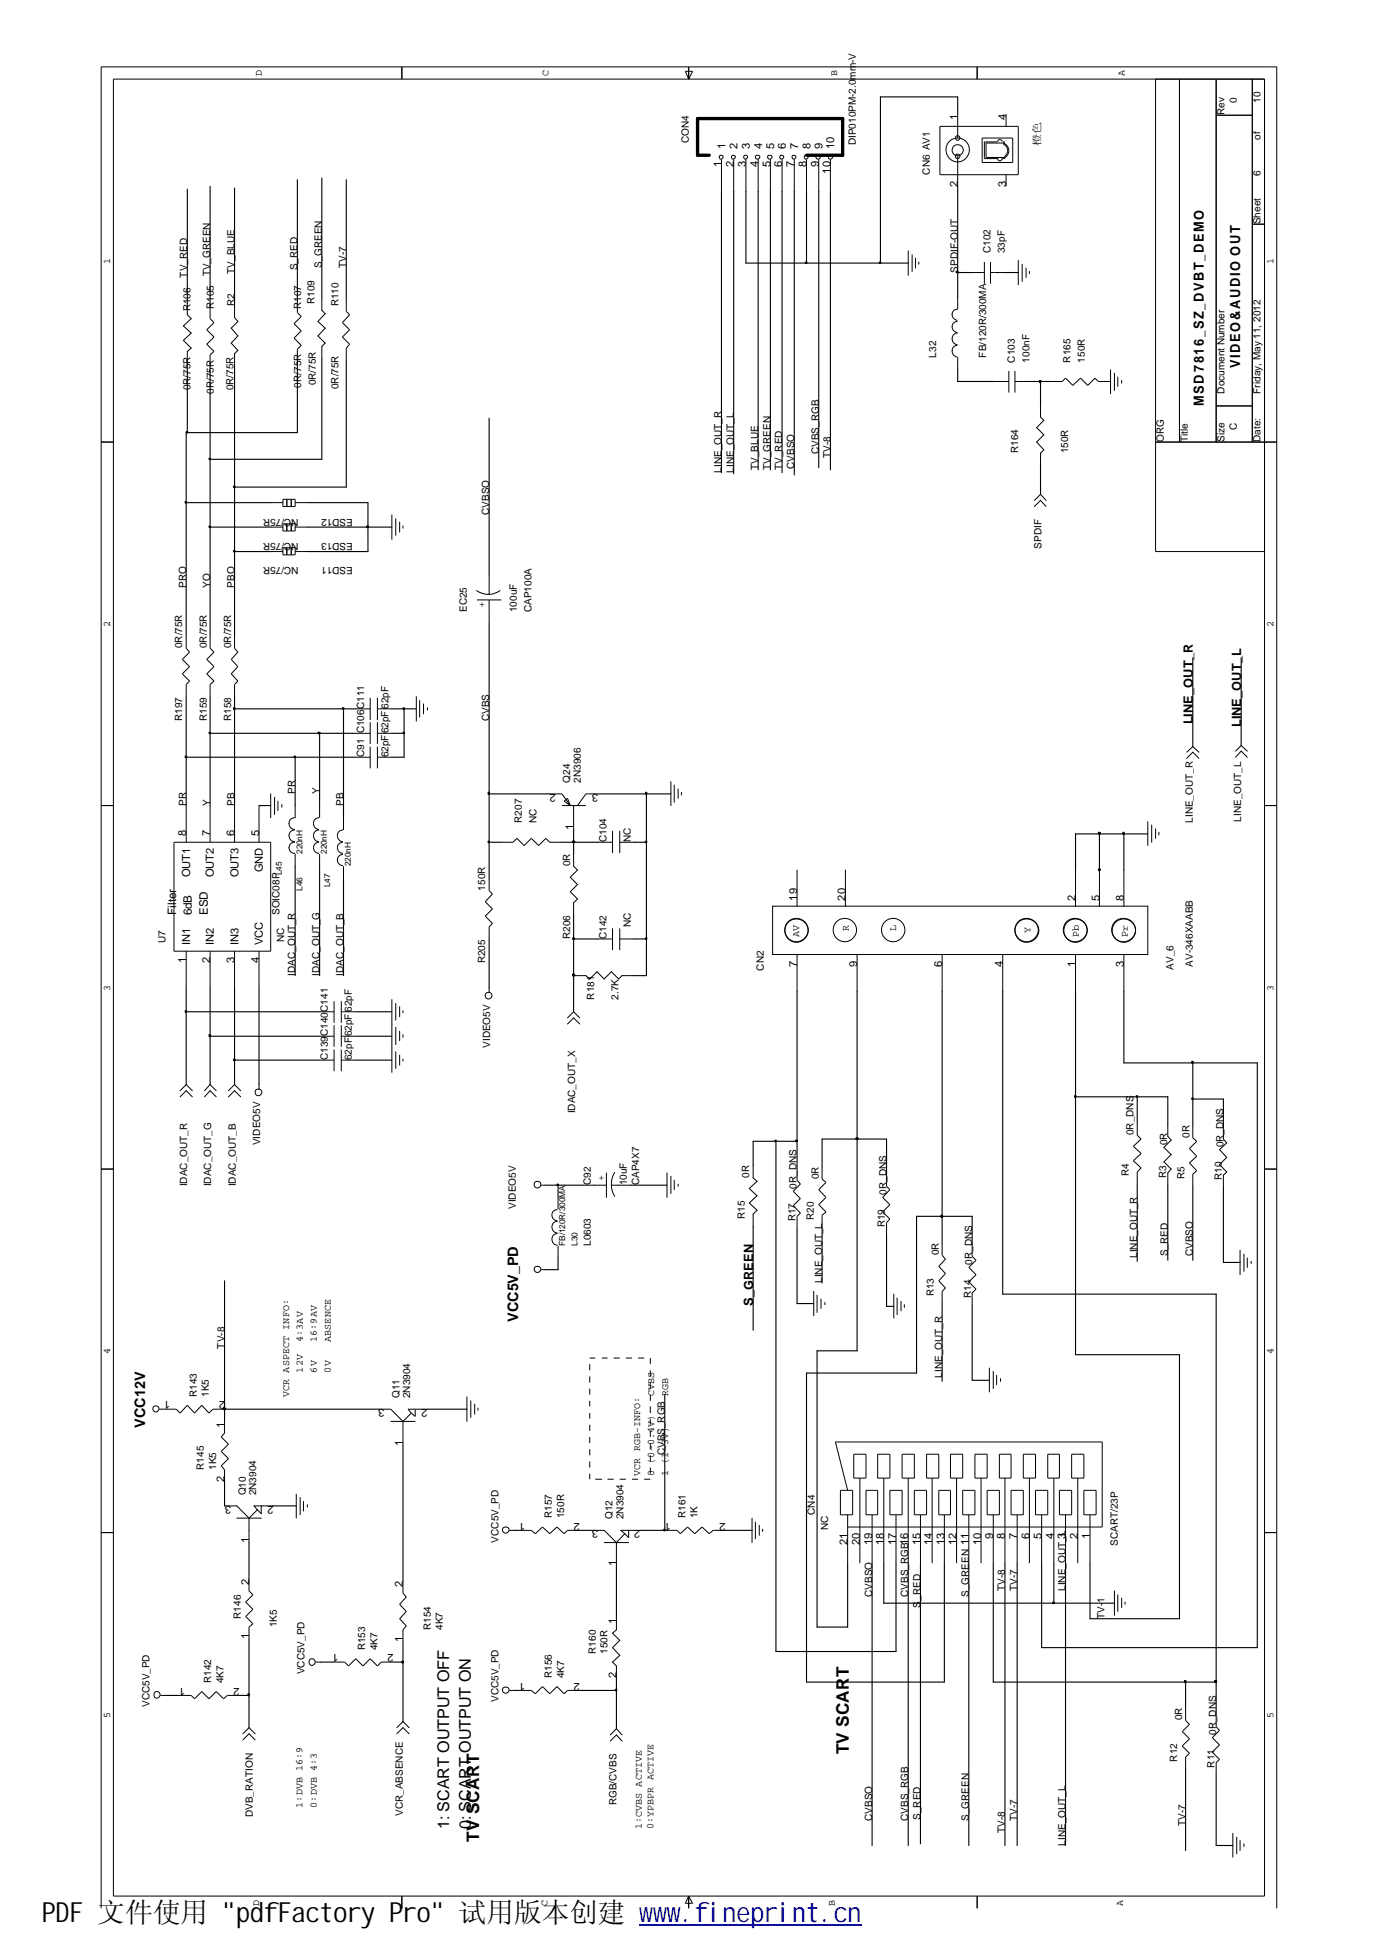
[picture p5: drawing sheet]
<svg xmlns="http://www.w3.org/2000/svg" width="210mm" height="297mm" viewBox="0 0 210 297" stroke-linecap="round" stroke-linejoin="round" font-family="sans-serif">
<g fill="none" stroke="#000" stroke-width=".15">
<path d="M17.3 12.1h175.3v276.7h-175.3zM61.2 10.2v1.9M104.4 10.9h1.1l-.6 1.2zM104.9 10.2v1.9M143.2 19.2h11.9v7.4h-11.9zM145.9 17.4v3.6M148.8 10.2v1.9M153.2 17.4v1.8M176 12.1v71.9h16.6M179.7 12.1v55.2M185.3 12.1v55.2M185.3 17.6h5.5"/>
<path d="M190.8 12.1v55.2M109.9 24.3v4.9M111.8 24.3v4.9M113.6 24.3v4.9M115.5 24.3v4.9M117.3 24.3v4.9M119.1 24.3v4.9M121 24.3v4.9M122.9 24.3v4.9M124.7 24.3v4.9M126.5 24.3v4.9M138.3 38.2v3.7"/>
<path d="M138.9 38.8v2.5M139.4 39.3v1.5M140 39.9v.3M145.9 23.8v4.6M149.6 21h4.7v3.8h-4.7zM149.9 39.9v3.3M150.9 39.9v3.3M152 24.1a.35 .35 0 0 0 .3 .4 .35 .35 0 0 0 .4-.4M152 21.5l.1-.2a.37 .37 0 0 1 .6 .2M152 21.6h-2.1v2.6h2.1M152.7 21.6h.4M152.7 24.2h.4"/>
<path d="M152.8 21.8a1.24 1.24 0 0 1 .9 1.1 1.24 1.24 0 0 1-.7 1.2M152.8 22a1.1 1.1 0 0 1 .2 1.9M153.1 21.8h-2.9v2.2h2.9M153.2 26.6v1.8M155.1 39.7v3.7M190.8 34.1h1.8M28.5 46.2v1.7l.6 .6-1.2 1.1 1.2 1.1-1.2 1.1 1.2 1.2-.6 .5v1.9M32 46.7v1.8l.6 .6-1.1 1.1 1.1 1.1-1.1 1.1 1.1 1.1-.6 .5v1.9M35.7 46.5v1.9l.5 .6-1 1 1 1.2-1 1.1 1 1.1-.5 .5v1.8M45.3 45.7v1.9l.6 .6-1.1 1.1 1.1 1.1-1.1 1.1 1.1 1.1-.6 .6v1.8M49 45.4v1.9l.5 .5-1.1 1.2 1.1 1-1.1 1.2 1.1 1.1-.5 .5v1.8M52.7 45.6v1.8l.6 .5-1.1 1.2 1.1 1.1-1.1 1.1 1.1 1.1-.6 .6v1.8"/>
<path d="M145.8 52.6a.9 .9 0 0 0-.8 .9 .9 .9 0 0 0 .8 .9M145.8 50.7a.9 .9 0 0 0-.8 .9 .9 .9 0 0 0 .8 .9M145.8 49a.85 .85 0 0 0-.8 .8 .85 .85 0 0 0 .8 .9M145.8 47.1a.85 .85 0 0 0-.8 .8 .85 .85 0 0 0 .8 .9M145.9 45.2v1.9M145.9 54.5v1.8M147.7 41.5h2.2M150.9 41.5h2.3M151.5 58.1h2.2M153.7 56.5v3.3M154.6 58.1h2.4M154.6 56.5v3.3"/>
<path d="M155.7 40.2v2.7M156.3 40.8v1.5M156.8 41.3v.4M159.9 58.1h1.9l.5-.5 1.1 1.1 1.2-1.1 1.1 1.1 1.1-1.1 .5 .5h1.9M169.2 56.3v3.7M169.8 56.8v2.7M170.3 57.4v1.5M170.9 57.9v.5M15.4 67.3h1.9M41.2 76.6h1.9M43.1 79.8h1.9v1.1h-1.9zM43.1 76.1h1.9v1.1h-1.9z"/>
<path d="M43.7 76.1v1.1M43.7 79.8v1.1M44.4 76.1v1.1M44.4 79.8v1.1M45 76.6h1.8M59.7 78.4v3.8M60.3 79v2.6M60.9 79.5v1.6M157.6 76.2l.9-.9 .8 .9M157.6 77.2l.9-1 .8 1M158.5 61.7v1.8l.5 .5-1.1 1.1 1.1 1.1-1.1 1.1 1.1 1.2-.5 .5v1.9M176 67.3h18.5"/>
<path d="M185.3 61.8h5.5M28.4 96.9v1.8l.5 .6-1.1 1.1 1.1 1.1-1.1 1.1 1.1 1.1-.5 .6v1.8M32 96.9v1.8l.6 .6-1.1 1.1 1.1 1.1-1.1 1.1 1.1 1.1-.6 .6v1.8M35.7 96.9v1.8l.5 .6-1 1.1 1 1.1-1 1.1 1 1.1-.5 .6v1.8M41.2 84h1.9M41.2 80.3h1.9M43.1 83.4h1.9v1.1h-1.9zM43.7 83.4v1.1M44.4 83.4v1.1M45 84h1.8M45 80.3h1.8M61.4 80.1v.4"/>
<path d="M72.6 89.9l1 .5 .7 .1h.1M72.6 91.4h3.8M74.5 87.7v2.9M74.5 91.4v3.6M76.2 89.9l-1 .5-.8 .1M54.2 111.7h2.2M54.2 115.3h2.2M54.2 108h2.2M56.4 106.3v3.4M56.4 110v3.3M56.4 113.7v3.3M57.5 111.7h2.2"/>
<path d="M57.5 106.3v3.4M57.5 110v3.3M57.5 113.7v3.3M57.5 115.3h2.2M57.5 108h2.2M63.4 106.1v3.7M63.9 106.7v2.5M64.5 107.2v1.5M65.1 107.8v.3M102.2 119.1v3.6M102.7 119.6v2.6M180.8 114.6l.9-.9 .9 .9"/>
<path d="M180.8 115.5l.9-.9 .9 .9M188.2 114.4l.9-.8 .9 .8M188.2 115.3l.9-.9 .9 .9M15.4 122.7h1.9M26.5 128.3h14.7v16.6h-14.7zM28.4 122.7v5.6M32 122.7v5.6M35.7 122.7v5.6M39.5 122.7v5.6M41.2 120.9v3.7M41.8 121.4v2.7M42.3 122v1.5"/>
<path d="M42.9 122.5v.5M44.9 128.3a.85 .85 0 0 0-.9 .8 .85 .85 0 0 0 .9 .9M44.9 126.4a.89 .89 0 0 0-.9 .9 .89 .89 0 0 0 .9 .9M44.9 124.6a.89 .89 0 0 0-.9 .9 .89 .89 0 0 0 .9 .9M45 122.7v1.9M45 130.1v1.8M48.6 128.3a.85 .85 0 0 0-.8 .8 .85 .85 0 0 0 .8 .9M48.6 126.4a.89 .89 0 0 0-.8 .9 .89 .89 0 0 0 .8 .9M48.6 124.6a.89 .89 0 0 0-.8 .9 .89 .89 0 0 0 .8 .9M48.7 122.7v1.9M48.7 130.1v1.8M52.2 130.2a.85 .85 0 0 0-.8 .8 .85 .85 0 0 0 .8 .9"/>
<path d="M52.2 128.3a.85 .85 0 0 0-.8 .8 .85 .85 0 0 0 .8 .9M52.2 126.4a.89 .89 0 0 0-.8 .9 .89 .89 0 0 0 .8 .9M52.3 124.6v1.8M52.3 131.9v1.9M74.5 133.8v1.9l.5 .5-1.1 1.2 1.1 1.1-1.1 1.1 1.1 1.1-.5 .5v1.8M76.4 128.3h1.7l.6-.6 1.1 1.1 1.1-1.1 1.1 1.1 1.1-1.1 .6 .6h1.9M83.7 120.9h1.9l1.3 1.8M85.6 122.7h3.6M85.9 122l.5-.4 .5 1.1zM87.4 130.1v1.8l.6 .6-1.1 1.1 1.1 1.1-1.1 1.1 1.1 1.1-.6 .6v1.9M87.4 122.7v3.7M91.1 128.3h2.2"/>
<path d="M91.1 120.9h-1.9l-1.2 1.8M93.3 126.6v3.3M94.4 126.6v3.3M94.4 128.3h2.2M103.3 120.2v1.4M103.8 120.7v.4M117.7 138h57.1v7.4h-57.1zM121.4 132.5v5.5M128.8 132.5v5.5M163.8 132.5v5.5M167.5 132.5v5.5M171.2 132.5v5.5"/>
<path d="M174.8 125.2v3.6M175.4 125.7v2.6M176 126.3v1.4M176.5 126.8v.4M192.6 122.7h1.9M28.4 144.9v5.6M32 144.9v5.6M35.7 144.9v5.6M39.5 144.9v5.6M48.7 154.1h2.2M48.7 157.8h2.2M50.9 152.5v3.3"/>
<path d="M50.9 156.2v3.3M50.9 159.9v3.3M52 154.1h2.2M52 152.5v3.3M52 156.2v3.3M52 159.9v3.3M52 157.8h2.2M59.7 152.3v11.1M60.3 152.9v2.5M60.3 156.5v2.6M60.9 153.4v1.5M60.9 157.1v1.4"/>
<path d="M61.4 154v.3M61.4 157.6v.4M74.5 150.5v.7M86.4 155.1l1-1 .9 1M86.4 156l1-.9 .9 .9M87.4 148.6h1.8l.6 .5 1.1-1.1 1.1 1.1 1.1-1.1 1.1 1.1 .5-.5h1.9M91.1 143h2.2M93.3 141.4v3.3M94.4 143h2.2M94.4 141.4v3.3M121.4 145.4v5.6M130.6 145.4v5.6"/>
<path d="M143.5 145.4v5.6M152.7 145.4v5.6M163.8 145.4v5.6M171.2 145.4v5.6M15.4 178.1h1.9M27.4 166.1l1-.9 .9 .9M27.4 167.1l1-1 .9 1M31.2 166.1l.8-.9 .9 .9M31.2 167.1l.8-1 .9 1M34.8 166.1l.9-.9 1 .9M34.8 167.1l.9-1 1 1M39.5 165.2v.8"/>
<path d="M48.7 161.5h2.2M52 161.5h2.2M60.3 160.2v2.6M60.9 160.7v1.5M61.4 161.3v.4M92.4 178.7v3.7M93.6 178.6a3.5 3.5 0 0 0 0 3.6M101.6 178.7v3.7M102.2 179.2v2.6M102.7 179.8v1.4M114.7 177.6v1.8l.6 .5-1.2 1.1 1.2 1.1-1.2 1.1 1.2 1.1-.6 .6v1.9M121.4 177.9v1.9l.5 .6-1.1 1.1 1.1 1.1-1.1 1.1 1.1 1.1-.5 .5v1.8"/>
<path d="M125.2 177.7v1.9l.6 .5-1.1 1.1 1.1 1.2-1.1 1.1 1.1 1.1-.6 .5v1.9M135 178.8v1.9l.6 .5-1.1 1.2 1.1 1.1-1.1 1.1 1.1 1.1-.6 .5v1.9M173.2 171.1v1.8l.6 .6-1.2 1.1 1.2 1.1-1.2 1.1 1.2 1.1-.6 .6v1.9M177.9 171.3v1.8l.5 .6-1.1 1.1 1.1 1.1-1.1 1.1 1.1 1.1-.5 .6v1.8M181.7 171.5v1.8l.6 .5-1.1 1.1 1.1 1.2-1.1 1.1 1.1 1.1-.6 .5v1.9M186.4 171.6v1.9l.5 .6-1.1 1 1.1 1.2-1.1 1.1 1.1 1.1-.5 .5v1.9M192.6 178.1h1.9M82.5 180.5h.6M82.5 193.4h.6M84.9 187.9a.89 .89 0 0 0-.8 .9 .89 .89 0 0 0 .8 .9M84.9 186a.89 .89 0 0 0-.8 .9 .89 .89 0 0 0 .8 .9M84.9 184.3a.85 .85 0 0 0-.8 .8 .85 .85 0 0 0 .8 .9"/>
<path d="M85 182.4v1.8M85 189.8v1.8M88.7 180.5h3.7M93.1 180.5h3M103.3 180.4v.3M124 196.7v3.7M124.5 197.3v2.6M125.1 197.9v1.4M125.6 198.4v.3M136.1 197.1v3.7M136.7 197.7v2.6M137.2 198.2v1.5"/>
<path d="M137.8 198.7v.5M143.5 189.3v1.9l.5 .6-1 1.1 1 1.1-1 1.1 1 1.1-.5 .5v1.9M148.1 189.6v1.8l.6 .6-1.1 1.1 1.1 1.1-1.1 1.1 1.1 1.1-.6 .6v1.7M188.9 190.4v3.8M189.5 191v2.7M190 191.6v1.5M190.6 192.1v.4M24.3 214.7h2.5l.6 .6 1.1-1.2 1.1 1.2 1.1-1.2 1.1 1.2 .6-.6h1.8M34.2 216.5v1.8l-.5 .6 1.1 1.1-1.1 1.1 1.1 1.1-1.1 1.1 .5 .6v1.8M57.7 214.7h1.8l1.9 1.8M59.5 216.5h3.7M61.4 216.5v3.7"/>
<path d="M62.7 215.3l-1.3 1.2M63.2 214.7v1.1l-.5-.5M65.1 214.7h-3l.6 .6M71.1 212.8v3.7M71.7 213.4v2.5M72.3 213.9v1.5M72.8 214.5v.3M89.8 207.8v.9M89.8 209.7v.9M89.8 211.5v1M89.8 213.4v.8M89.8 215.3v.8"/>
<path d="M89.8 217v1M89.8 218.9v.9M89.8 206.9h.9M91.7 206.9h.8M93.5 206.9h.9M95.3 206.9h1M97.2 206.9h.9M99.1 206.9v.9M99.1 208.7v1M99.1 210.6v.9M99.1 212.5v.9M99.1 214.2v1.1"/>
<path d="M99.1 216.1v.9M99.1 218v.9M99.1 219.8v1M150.7 208.4v3.6M151.3 208.9v2.6M151.8 209.5v1.4M152.4 210v.4M15.4 233.5h1.9M34.2 229.4h1.9l1.8 1.9M36.1 231.3h3.7M37.9 231.3v3.7M39.2 230l-1.3 1.3"/>
<path d="M39.8 229.4v1.2l-.6-.6M41.7 229.4h-3l.5 .6M45.1 227.6v3.7M45.7 228.1v2.6M46.2 228.7v1.5M46.8 229.2v.4M77.6 233.1h.8M79.1 233.1h1.8l.6 .5 1.1-1 1.1 1 1.1-1 1.1 1 .5-.5h1.9M89.8 220.8v.9M89.8 222.6v.9M89.8 224.5v.8M90.2 233.1h1.8l1.9 1.9"/>
<path d="M90.7 225.3h1M92 235h3.8M92.5 225.3h1M93.9 235v3.6M94.4 225.3h.9M95.2 233.6l-1.3 1.4M95.8 233.1v1.1l-.6-.6M96.3 225.3h.9M97.5 233.1h-2.9l.6 .5M98.1 225.3h1M99.1 221.7v.9M99.1 223.5v1"/>
<path d="M101.3 233.1h1.8l.5 .5 1.1-1 1.1 1 1.1-1 1.1 1 .6-.5h1.9M114.6 231.3v3.7M115.1 231.8v2.6M115.7 232.4v1.5M116.2 232.9v.4M128 227h1.9v3.7h-1.9zM129.1 227l-1.8-7.3h40.6v12.9h-38.8M129.1 230.7v7.4M130 221.5h1.9v3.7h-1.9zM131 225.2v12.9M131.9 227h1.8v3.7h-1.8zM132.8 230.7v7.4"/>
<path d="M133.7 221.5h1.9v3.7h-1.9zM134.6 225.2v12.9M135.6 227h1.8v3.7h-1.8zM136.5 230.7v7.4M137.4 221.5h1.9v3.7h-1.9zM138.3 225.2v12.9M139.3 227h1.8v3.7h-1.8zM140.2 230.7v7.4M141.1 221.5h1.9v3.7h-1.9zM142 225.2v12.9M143 227h1.8v3.7h-1.8zM143.8 230.7v7.4"/>
<path d="M144.8 221.5h1.8v3.7h-1.8zM145.7 225.2v12.9M146.6 227h1.9v3.7h-1.9zM147.6 230.7v7.4M148.5 221.5h1.9v3.7h-1.9zM149.4 225.2v12.9M150.4 227h1.8v3.7h-1.8zM151.3 230.7v7.4M152.2 221.5h1.8v3.7h-1.8zM153.1 225.2v12.9M154 227h1.9v3.7h-1.9zM154.9 230.7v7.4"/>
<path d="M155.9 221.5h1.8v3.7h-1.8zM156.8 225.2v12.9M157.7 227h1.9v3.7h-1.9zM158.7 230.7v7.4M159.6 221.5h1.8v3.7h-1.8zM160.5 225.2v12.9M161.4 227h1.8v3.7h-1.8zM162.3 230.7v7.4M163.2 221.5h1.9v3.7h-1.9zM164.2 225.2v12.9M165.1 227h1.9v3.7h-1.9zM166 230.7v7.4"/>
<path d="M192.6 233.5h1.9M24.5 258.3h.7M27.3 258.3h1.8l.5 .5 1.1-1.1 1.1 1.1 1.1-1.1 1.1 1.1 .6-.5h1.9M37.9 240.5v1.8l.6 .6-1.1 1.1 1.1 1.1-1.1 1.1 1.1 1.1-.6 .5v1.9M48.1 253.2h.8M50.7 253.2h1.8l.6 .6 1.1-1.1 1.1 1.1 1.1-1.1 1.1 1.1 .6-.6h1.8M61.4 240.9v1.8l.5 .6-1 1.1 1 1.1-1 1.1 1 1.1-.5 .6v1.8M77.6 257.5h.8M79.1 257.5h1.8l.6 .5 1.1-1.1 1.1 1.1 1.1-1.1 1.1 1.1 .5-.5h1.9M93.9 246.4v1.9l-.6 .5 1.1 1.1-1.1 1.1 1.1 1.2-1.1 1 .6 .6v1.8M169.8 242.3v3.8M170.3 242.9v2.6"/>
<path d="M170.9 243.4v1.5M171.4 244v.4M37 264.1l.9-.9 1 .9M37 265l.9-.9 1 .9M60.5 263.2l.9-1 .9 1M60.5 264.1l.9-.9 .9 .9M93 264.3l.9-1 .8 1M93 265.2l.9-.9 .8 .9M180.6 260.2v1.9l.6 .6-1.1 1.1 1.1 1.1-1.1 1.1 1.1 1.1-.6 .6v1.7M185.3 261.1v1.9l.5 .6-1.1 1.1 1.1 1.1-1.1 1.1 1.1 1.1-.5 .5v1.9M187.8 279.3v3.6M188.4 279.9v2.5"/>
<path d="M15.4 290.7v-280.5h179.1v280.5M61.2 288.8v1.9M104.9 288.8v1.9M104.9 288.8l.6 1.1h-1.1zM148.8 288.8v1.9M188.9 280.4v1.5M189.5 280.9v.4"/>
<circle cx="109.8" cy="23.9" r=".31"/>
<circle cx="111.7" cy="23.9" r=".31"/>
<circle cx="113.6" cy="23.9" r=".31"/>
<circle cx="115.4" cy="23.9" r=".33"/>
<circle cx="117.3" cy="23.9" r=".33"/>
<circle cx="119.1" cy="23.9" r=".31"/>
<circle cx="120.9" cy="23.9" r=".31"/>
<circle cx="122.8" cy="23.9" r=".31"/>
<circle cx="124.6" cy="23.9" r=".33"/>
<circle cx="126.5" cy="23.9" r=".33"/>
<circle cx="145.9" cy="22.8" r="1.81"/>
<circle cx="145.9" cy="21" r=".35"/>
<circle cx="145.9" cy="23.8" r=".35"/>
<circle cx="145.9" cy="22.9" r=".85"/>
<circle cx="74.4" cy="151.7" r=".52"/>
<circle cx="121.3" cy="141.8" r="1.78"/>
<circle cx="121.3" cy="141.7" r="1.78"/>
<circle cx="128.7" cy="141.7" r="1.78"/>
<circle cx="136.1" cy="141.7" r="1.78"/>
<circle cx="156.4" cy="141.7" r="1.78"/>
<circle cx="156.4" cy="141.8" r="1.81"/>
<circle cx="163.8" cy="141.7" r="1.81"/>
<circle cx="163.8" cy="141.8" r="1.78"/>
<circle cx="171.2" cy="141.7" r="1.81"/>
<circle cx="171.2" cy="141.8" r="1.78"/>
<circle cx="39.4" cy="166.4" r=".52"/>
<circle cx="81.9" cy="180.4" r=".52"/>
<circle cx="81.9" cy="193.4" r=".5"/>
<circle cx="23.7" cy="214.6" r=".48"/>
<circle cx="77.1" cy="233.1" r=".5"/>
<circle cx="23.9" cy="258.2" r=".5"/>
<circle cx="47.5" cy="253.2" r=".5"/>
<circle cx="77.1" cy="257.4" r=".5"/>
</g>
<path d="M108 23.7h-1.7v-5.6h22.1v5.6h-5.5" fill="none" stroke="#000" stroke-width=".51"/>
<g fill="none" stroke="#000" stroke-width=".17">
<path d="M145.9 17.4v-2.6h-11.8v25.3M28.5 28.8v17.4M32 28.4v18.3M35.7 28.6v17.9M45.3 27.4v18.3M49 27.1v18.3M52.7 27.4v18.2M109.9 29.2v42.8M111.8 29.2v43M113.6 29.2v10.9h24.7M115.5 29.2v42.4M117.3 29.2v42.4"/>
<path d="M119.1 29.2v42.8M121 29.2v43.1M122.9 29.2v10.9M124.7 29.2v42M126.5 29.2v42.4M145.9 28.4v16.8M28.5 55.4v10.5M32 55.9v41M35.7 55.7v41.2M45.3 55v10.9h-16.9v31M49 54.6v15.4h-17M52.7 54.8v19.4h-17"/>
<path d="M145.9 41.5h1.8M145.9 56.3v1.8h5.6M153.2 41.5h1.9M157 58.1h2.9M158.5 58.1v3.6M28.4 76.6h12.8M46.8 76.6h9.2v7.4h-9.2M74.5 63.7v24M158.5 70.9v4.4M32 80.3h9.2M35.7 84h5.5M46.8 80.3h12.9"/>
<path d="M74.5 95v38.8M28.4 106.1v16.6M28.4 115.3h25.8M32 106.1v16.6M32 111.7h22.2M35.7 106.1v16.6M35.7 108h18.5M45 115.3v7.4M48.7 111.7v11M52.3 108v16.6M59.7 108h3.7M59.7 111.7h1.9"/>
<path d="M61.6 108v7.3h-1.9M181.7 100.2v13.5M189.1 100.2v13.4M39.5 122.7h1.7M45 131.9v16.7M48.7 131.9v16.7M52.3 133.8v14.8M74.5 120.9h9.2M74.5 128.3h1.9M85.6 128.3h5.5M87.4 126.4v3.7M87.4 139.4v14.7"/>
<path d="M91.1 120.9h11.1M96.6 128.3h1.9M98.5 120.9v27.7h-1.9M167.5 127v5.7M171.2 127v5.5M174.8 127h-11v5.5M28.4 150.5v14.7M28.4 154.1h20.3M32 150.5v14.7M32 157.8h16.7M35.7 150.5v14.7M39.5 150.5v14.7"/>
<path d="M54.2 154.1h5.5M54.2 157.8h5.5M74.5 143v7.5M87.4 143h3.7M96.6 143h1.9M121.4 151v26.9M130.6 151v54.8h-6.1v42h4.6v-9.7M143.5 151v38.3M152.7 151v46.1h32.6v64M163.8 151v55.4h15.9v40.2h-13.7v-8.5M171.2 151v10.9h20.3v89.1h-32.8v-12.9M35.7 161.5h13"/>
<path d="M54.2 161.5h5.5M118.2 173.8v77.8h18.3v-13.5M121.4 173.8h-6.7v3.8M125.2 177.7v-4.2h9.8v5.3M163.8 167.1h14.1v4.2M173.2 167.1v4M181.7 161.9v9.6M181.7 167.4h4.7v4.2M34.2 195.1v21.4M83.1 180.5h5.6M85 180.5v1.9M85 191.6v1.8h-1.9"/>
<path d="M96.1 180.5h5.5M114.7 186.8v15.8M121.4 187.1v11.5h2.6M125.2 187v8.4M135 188.1v10.9h1.1M143.5 198.6v11.8M148.1 189.6v-4.3h-8.5v23.9h-16.7v47h20.9v-18.1M148.1 198.7v11.6h2.6M173.2 180.4v11.7M177.9 180.5v11.5M181.7 180.7v11.3M186.4 180.9v11.4h2.5"/>
<path d="M34.2 214.7h23.5M65.1 214.7h6M101.3 212.5v20.6h-3.8M34.2 225.7v3.7M37.9 235v5.5M41.7 229.4h3.4M61.4 220.2v20.7M78.4 233.1h.7M88.3 233.1h1.9M93.9 238.6v7.8M110.5 233.1h4.1M132.8 238.1v43"/>
<path d="M134.6 238.1v6.1h35.2M138.3 238.1v43M140.2 238.1v42.8M147.6 238.1v43M151.3 238.1v18.1h34M153.1 238.1v43M154.9 238.1v43M160.5 238.1v6.1M162.3 238.1v43M25.2 258.3h2.1M36.5 258.3h1.4M37.9 249.7v13.5"/>
<path d="M48.9 253.2h1.8M59.9 253.2h1.5M61.4 250.1v12.1M78.4 257.5h.7M88.3 257.5h5.6M93.9 255.6v7.7M180.6 256.2v4M180.6 269.4v12.5M185.3 270.4v10.7h2.5"/>
</g>
<g fill="#000" stroke="#000" stroke-width=".15">
<path d="M122.7 39.9h.2v.2h-.2z" fill-rule="evenodd"/>
<path d="M134 39.9h.1v.2h-.1z" fill-rule="evenodd"/>
<path d="M145.7 41.4h.2v.1h-.2z" fill-rule="evenodd"/>
<path d="M158.3 58h.2l.1 .1-.2 .2z" fill-rule="evenodd"/>
<path d="M28.2 76.4h.2v.2h-.2z" fill-rule="evenodd"/>
<path d="M28.4 65.7h.2v.2h-.2z" fill-rule="evenodd"/>
<path d="M31.8 69.8h.2v.2h-.2z" fill-rule="evenodd"/>
<path d="M35.6 74h.2v.2h-.2z" fill-rule="evenodd"/>
<path d="M31.8 80.1h.2v.2h-.2z" fill-rule="evenodd"/>
<path d="M35.6 83.9h.2v.1h-.2z" fill-rule="evenodd"/>
<path d="M55.9 80.1h.2v.2h-.2z" fill-rule="evenodd"/>
<path d="M55.9 80.1h.2v.2h-.2z" fill-rule="evenodd"/>
<path d="M28.2 115.2h.2v.2h-.2z" fill-rule="evenodd"/>
<path d="M31.8 111.5h.2v.2h-.2z" fill-rule="evenodd"/>
<path d="M35.6 107.8h.2v.2h-.2z" fill-rule="evenodd"/>
<path d="M44.8 115.2h.2v.2h-.2z" fill-rule="evenodd"/>
<path d="M48.5 111.5h.2v.2h-.2z" fill-rule="evenodd"/>
<path d="M52.2 107.8h.2v.2h-.2z" fill-rule="evenodd"/>
<path d="M61.4 107.8h.2v.2h-.2z" fill-rule="evenodd"/>
<path d="M61.4 111.5h.2v.2h-.2z" fill-rule="evenodd"/>
<path d="M74.3 128.1h.2v.2h-.2z" fill-rule="evenodd"/>
<path d="M74.3 120.7h.2l.1 .1-.2 .2z" fill-rule="evenodd"/>
<path d="M87.2 128.1l.3 .1-.1 .2-.2-.1z" fill-rule="evenodd"/>
<path d="M87.2 128.1l.3 .1-.1 .2-.2-.1z" fill-rule="evenodd"/>
<path d="M98.3 120.7h.2l.1 .1-.2 .2z" fill-rule="evenodd"/>
<path d="M98.3 128.1h.2v.2h-.2z" fill-rule="evenodd"/>
<path d="M167.3 126.8h.3v.3h-.3z" fill-rule="evenodd"/>
<path d="M167.3 132.4h.3l-.1 .2h-.2z" fill-rule="evenodd"/>
<path d="M171 126.8h.2l.1 .1-.2 .2z" fill-rule="evenodd"/>
<path d="M28.2 154h.2v.2h-.2z" fill-rule="evenodd"/>
<path d="M31.8 157.6h.2v.3h-.2z" fill-rule="evenodd"/>
<path d="M87.2 142.9h.3l-.1 .2h-.2z" fill-rule="evenodd"/>
<path d="M87.2 148.4h.3v.2h-.3z" fill-rule="evenodd"/>
<path d="M98.3 142.9h.2v.2h-.2z" fill-rule="evenodd"/>
<path d="M35.6 161.3h.2v.2h-.2z" fill-rule="evenodd"/>
<path d="M118 173.7h.2v.2h-.2z" fill-rule="evenodd"/>
<path d="M121.2 173.7h.2v.2h-.2z" fill-rule="evenodd"/>
<path d="M130.4 173.4h.3v.1h-.3z" fill-rule="evenodd"/>
<path d="M130.4 173.4h.3v.1h-.3z" fill-rule="evenodd"/>
<path d="M163.7 166.9h.2v.2h-.2z" fill-rule="evenodd"/>
<path d="M173.1 166.9h.2v.2h-.2z" fill-rule="evenodd"/>
<path d="M181.5 167.3h.2v.1h-.2z" fill-rule="evenodd"/>
<path d="M181.5 161.7h.2l.1 .1-.2 .2z" fill-rule="evenodd"/>
<path d="M84.8 180.4h.2v.2h-.2z" fill-rule="evenodd"/>
<path d="M143.4 185.1h.1v.3h-.1z" fill-rule="evenodd"/>
<path d="M143.4 185.1h.1v.3h-.1z" fill-rule="evenodd"/>
<path d="M34.1 214.5l.3 .1-.2 .1h-.1z" fill-rule="evenodd"/>
<path d="M34.1 214.5l.3 .1-.2 .1h-.1z" fill-rule="evenodd"/>
<path d="M101.1 233h.2v.1h-.2z" fill-rule="evenodd"/>
<path d="M37.8 258h.2v.3h-.2z" fill-rule="evenodd"/>
<path d="M61.2 253h.2l.1 .2-.2 .2z" fill-rule="evenodd"/>
<path d="M93.7 257.3h.2v.2h-.2z" fill-rule="evenodd"/>
<path d="M160.4 244h.2v.2h-.2z" fill-rule="evenodd"/>
<path d="M180.4 256h.2l.1 .1-.2 .2z" fill-rule="evenodd"/>
<path d="M185 256h.3v.3h-.3z" fill-rule="evenodd"/>
</g>
<path d="M97.4 293.2h33.8" fill="none" stroke="#00f" stroke-width=".17"/>
<text font-size="4.2" x="6.3" y="292.8">PDF 文件使用 &quot;pdfFactory Pro&quot; 试用版本创建 www.fineprint.cn</text>
<g font-size="2.6">
<text x="129.3" y="255.5" transform="rotate(-90 129.3 255.5)">T</text>
<text x="129.3" y="267.2" transform="rotate(-90 129.3 267.2)">TV SCAR</text>
<text x="73" y="280.5" transform="rotate(-90 73 280.5)">TV SCART</text>
</g>
<g font-size="2.5">
<text x="68.4" y="278.7" transform="rotate(-90 68.4 278.7)">1: SCART OUTPUT OFF</text>
<text x="71.7" y="278.7" transform="rotate(-90 71.7 278.7)">0: SCART OUTPUT ON</text>
</g>
<g font-size="2.2">
<text x="78.9" y="201.4" transform="rotate(-90 78.9 201.4)">VCC5V_PD</text>
<text x="22.1" y="217.5" transform="rotate(-90 22.1 217.5)">VCC12V</text>
</g>
<g font-size="2.1">
<text x="188.9" y="56.1" transform="rotate(-90 188.9 56.1)">VIDEO&amp;AUDIO OUT</text>
<text x="183.4" y="61.8" transform="rotate(-90 183.4 61.8)">MSD7816_SZ_DVBT_DEMO</text>
</g>
<g font-size="1.9">
<text x="181.7" y="110.3" transform="rotate(-90 181.7 110.3)">LINE_OUT_R</text>
<text x="189.1" y="110.8" transform="rotate(-90 189.1 110.8)">LINE_OUT_L</text>
<text x="114.7" y="199" transform="rotate(-90 114.7 199)">S_GREEN</text>
</g>
<g font-size="1.8">
<text x="26.8" y="139.4" transform="rotate(-90 26.8 139.4)">Filter</text>
<text x="29.2" y="139.4" transform="rotate(-90 29.2 139.4)">6dB</text>
<text x="31.7" y="139.4" transform="rotate(-90 31.7 139.4)">ESD</text>
</g>
<g font-size="1.7">
<text x="110.5" y="22.7" transform="rotate(-90 110.5 22.7)">1</text>
<text x="112.4" y="22.7" transform="rotate(-90 112.4 22.7)">2</text>
<text x="114.2" y="22.7" transform="rotate(-90 114.2 22.7)">3</text>
<text x="116.1" y="22.7" transform="rotate(-90 116.1 22.7)">4</text>
<text x="117.9" y="22.7" transform="rotate(-90 117.9 22.7)">5</text>
<text x="119.7" y="22.7" transform="rotate(-90 119.7 22.7)">6</text>
<text x="121.6" y="22.7" transform="rotate(-90 121.6 22.7)">7</text>
<text x="123.4" y="22.7" transform="rotate(-90 123.4 22.7)">8</text>
<text x="125.3" y="22.7" transform="rotate(-90 125.3 22.7)">9</text>
<text x="127.1" y="22.7" transform="rotate(-90 127.1 22.7)">10</text>
<text x="145.9" y="18.3" transform="rotate(-90 145.9 18.3)">1</text>
<text x="153.2" y="18.3" transform="rotate(-90 153.2 18.3)">4</text>
<text x="109.9" y="25.5" transform="rotate(-90 109.9 25.5)">1</text>
<text x="111.8" y="25.5" transform="rotate(-90 111.8 25.5)">2</text>
<text x="113.6" y="25.5" transform="rotate(-90 113.6 25.5)">3</text>
<text x="115.5" y="25.5" transform="rotate(-90 115.5 25.5)">4</text>
<text x="117.3" y="25.5" transform="rotate(-90 117.3 25.5)">5</text>
<text x="119.1" y="25.5" transform="rotate(-90 119.1 25.5)">6</text>
<text x="121" y="25.5" transform="rotate(-90 121 25.5)">7</text>
<text x="122.9" y="25.5" transform="rotate(-90 122.9 25.5)">8</text>
<text x="124.7" y="25.5" transform="rotate(-90 124.7 25.5)">9</text>
<text x="126.5" y="26.4" transform="rotate(-90 126.5 26.4)">10</text>
<text x="145.9" y="28.5" transform="rotate(-90 145.9 28.5)">2</text>
<text x="153.2" y="28.5" transform="rotate(-90 153.2 28.5)">3</text>
<text x="84.7" y="120.9" transform="rotate(-180 84.7 120.9)">2</text>
<text x="91.1" y="120.9" transform="rotate(-180 91.1 120.9)">3</text>
<text x="28.4" y="127.4" transform="rotate(-90 28.4 127.4)">8</text>
<text x="32" y="127.4" transform="rotate(-90 32 127.4)">7</text>
<text x="35.7" y="127.4" transform="rotate(-90 35.7 127.4)">6</text>
<text x="39.5" y="127.4" transform="rotate(-90 39.5 127.4)">5</text>
<text x="87.4" y="126.4" transform="rotate(-90 87.4 126.4)">1</text>
<text x="29" y="133.6" transform="rotate(-90 29 133.6)">OUT1</text>
<text x="32.6" y="133.6" transform="rotate(-90 32.6 133.6)">OUT2</text>
<text x="36.3" y="133.6" transform="rotate(-90 36.3 133.6)">OUT3</text>
<text x="40" y="132.9" transform="rotate(-90 40 132.9)">GND</text>
<text x="121.4" y="137.2" transform="rotate(-90 121.4 137.2)">19</text>
<text x="128.8" y="137.2" transform="rotate(-90 128.8 137.2)">20</text>
<text x="163.8" y="137.2" transform="rotate(-90 163.8 137.2)">2</text>
<text x="167.5" y="137.2" transform="rotate(-90 167.5 137.2)">5</text>
<text x="171.2" y="137.2" transform="rotate(-90 171.2 137.2)">8</text>
<text x="29" y="144" transform="rotate(-90 29 144)">IN1</text>
<text x="32.6" y="144" transform="rotate(-90 32.6 144)">IN2</text>
<text x="36.3" y="144" transform="rotate(-90 36.3 144)">IN3</text>
<text x="40" y="144" transform="rotate(-90 40 144)">VCC</text>
<text x="28.4" y="146.8" transform="rotate(-90 28.4 146.8)">1</text>
<text x="32" y="146.8" transform="rotate(-90 32 146.8)">2</text>
<text x="35.7" y="146.8" transform="rotate(-90 35.7 146.8)">3</text>
<text x="39.5" y="146.8" transform="rotate(-90 39.5 146.8)">4</text>
<text x="121.4" y="147.3" transform="rotate(-90 121.4 147.3)">7</text>
<text x="130.6" y="147.3" transform="rotate(-90 130.6 147.3)">9</text>
<text x="143.5" y="147.3" transform="rotate(-90 143.5 147.3)">6</text>
<text x="152.7" y="147.3" transform="rotate(-90 152.7 147.3)">4</text>
<text x="163.8" y="147.3" transform="rotate(-90 163.8 147.3)">1</text>
<text x="171.2" y="147.3" transform="rotate(-90 171.2 147.3)">3</text>
<text x="25.9" y="213.5" transform="rotate(-180 25.9 213.5)">1</text>
<text x="34.3" y="213.5" transform="rotate(-180 34.3 213.5)">2</text>
<text x="58.6" y="214.7" transform="rotate(-180 58.6 214.7)">3</text>
<text x="65.1" y="214.7" transform="rotate(-180 65.1 214.7)">2</text>
<text x="34.2" y="217.5" transform="rotate(-90 34.2 217.5)">1</text>
<text x="61.4" y="220.2" transform="rotate(-90 61.4 220.2)">1</text>
<text x="34.2" y="225.7" transform="rotate(-90 34.2 225.7)">2</text>
<text x="35.2" y="229.4" transform="rotate(-180 35.2 229.4)">3</text>
<text x="41.7" y="229.4" transform="rotate(-180 41.7 229.4)">2</text>
<text x="80" y="231.9" transform="rotate(-180 80 231.9)">1</text>
<text x="88.3" y="231.9" transform="rotate(-180 88.3 231.9)">2</text>
<text x="91.1" y="233.1" transform="rotate(-180 91.1 233.1)">3</text>
<text x="97.5" y="233.1" transform="rotate(-180 97.5 233.1)">2</text>
<text x="102.2" y="231.9" transform="rotate(-180 102.2 231.9)">1</text>
<text x="110.5" y="231.9" transform="rotate(-180 110.5 231.9)">2</text>
<text x="37.9" y="235" transform="rotate(-90 37.9 235)">1</text>
<text x="93.9" y="238.6" transform="rotate(-90 93.9 238.6)">1</text>
<text x="129.1" y="235.3" transform="rotate(-90 129.1 235.3)">21</text>
<text x="131" y="235.3" transform="rotate(-90 131 235.3)">20</text>
<text x="132.8" y="235.3" transform="rotate(-90 132.8 235.3)">19</text>
<text x="134.6" y="235.3" transform="rotate(-90 134.6 235.3)">18</text>
<text x="136.5" y="235.3" transform="rotate(-90 136.5 235.3)">17</text>
<text x="140.2" y="235.3" transform="rotate(-90 140.2 235.3)">15</text>
<text x="142" y="235.3" transform="rotate(-90 142 235.3)">14</text>
<text x="143.8" y="235.3" transform="rotate(-90 143.8 235.3)">13</text>
<text x="145.7" y="235.3" transform="rotate(-90 145.7 235.3)">12</text>
<text x="149.4" y="235.3" transform="rotate(-90 149.4 235.3)">10</text>
<text x="151.3" y="234.4" transform="rotate(-90 151.3 234.4)">9</text>
<text x="153.1" y="234.4" transform="rotate(-90 153.1 234.4)">8</text>
<text x="154.9" y="234.4" transform="rotate(-90 154.9 234.4)">7</text>
<text x="156.8" y="234.4" transform="rotate(-90 156.8 234.4)">6</text>
<text x="158.7" y="234.4" transform="rotate(-90 158.7 234.4)">5</text>
<text x="160.5" y="234.4" transform="rotate(-90 160.5 234.4)">4</text>
<text x="164.2" y="234.4" transform="rotate(-90 164.2 234.4)">2</text>
<text x="166" y="234.4" transform="rotate(-90 166 234.4)">1</text>
<text x="37.9" y="241.4" transform="rotate(-90 37.9 241.4)">2</text>
<text x="61.4" y="241.8" transform="rotate(-90 61.4 241.8)">2</text>
<text x="37.9" y="249.7" transform="rotate(-90 37.9 249.7)">1</text>
<text x="51.6" y="252" transform="rotate(-180 51.6 252)">1</text>
<text x="59.9" y="252" transform="rotate(-180 59.9 252)">2</text>
<text x="61.4" y="250.1" transform="rotate(-90 61.4 250.1)">1</text>
<text x="93.9" y="247.3" transform="rotate(-90 93.9 247.3)">1</text>
<text x="28.2" y="257.1" transform="rotate(-180 28.2 257.1)">1</text>
<text x="36.5" y="257.1" transform="rotate(-180 36.5 257.1)">2</text>
<text x="80" y="256.3" transform="rotate(-180 80 256.3)">1</text>
<text x="88.3" y="256.3" transform="rotate(-180 88.3 256.3)">2</text>
<text x="93.9" y="255.6" transform="rotate(-90 93.9 255.6)">2</text>
</g>
<g font-size="1.5">
<text x="39.9" y="11.6" transform="rotate(-90 39.9 11.6)">D</text>
<text x="83.6" y="11.6" transform="rotate(-90 83.6 11.6)">C</text>
<text x="127.5" y="11.6" transform="rotate(-90 127.5 11.6)">B</text>
<text x="171.3" y="11.6" transform="rotate(-90 171.3 11.6)">A</text>
<text x="186.5" y="17.6" transform="rotate(-90 186.5 17.6)">Rev</text>
<text x="188.4" y="15.7" transform="rotate(-90 188.4 15.7)">0</text>
<text x="192" y="15.7" transform="rotate(-90 192 15.7)">10</text>
<text x="104.9" y="21.8" transform="rotate(-90 104.9 21.8)">CON4</text>
<text x="130.4" y="22.1" transform="rotate(-90 130.4 22.1)">DIP010PM-2.0mm-V</text>
<text x="158.5" y="22.3" transform="rotate(-90 158.5 22.3)">橙色</text>
<text x="192" y="21.3" transform="rotate(-90 192 21.3)">of</text>
<text x="141.6" y="26.6" transform="rotate(-90 141.6 26.6)">CN6 AV1</text>
<text x="192" y="26.8" transform="rotate(-90 192 26.8)">6</text>
<text x="192" y="34.1" transform="rotate(-90 192 34.1)">Sheet</text>
<text x="16.8" y="40.2" transform="rotate(-90 16.8 40.2)">1</text>
<text x="35.7" y="41.7" transform="rotate(-90 35.7 41.7)">TV_BLUE</text>
<text x="45.3" y="41.2" transform="rotate(-90 45.3 41.2)">S_RED</text>
<text x="49" y="40.8" transform="rotate(-90 49 40.8)">S_GREEN</text>
<text x="52.7" y="40.8" transform="rotate(-90 52.7 40.8)">TV-7</text>
<text x="145.9" y="41.5" transform="rotate(-90 145.9 41.5)">SPDIF-OUT</text>
<text x="150.9" y="38.6" transform="rotate(-90 150.9 38.6)">C102</text>
<text x="153.1" y="38.6" transform="rotate(-90 153.1 38.6)">33pF</text>
<text x="194" y="40.2" transform="rotate(-90 194 40.2)">1</text>
<text x="28.5" y="42.3" transform="rotate(-90 28.5 42.3)">TV_RED</text>
<text x="29" y="47.4" transform="rotate(-90 29 47.4)">R106</text>
<text x="32" y="42.1" transform="rotate(-90 32 42.1)">TV_GREEN</text>
<text x="32.6" y="47.1" transform="rotate(-90 32.6 47.1)">R105</text>
<text x="35.7" y="46.7" transform="rotate(-90 35.7 46.7)">R2</text>
<text x="45.9" y="47.1" transform="rotate(-90 45.9 47.1)">R107</text>
<text x="47.9" y="46.3" transform="rotate(-90 47.9 46.3)">R109</text>
<text x="51.6" y="46.7" transform="rotate(-90 51.6 46.7)">R110</text>
<text x="29" y="59.5" transform="rotate(-90 29 59.5)">0R/75R</text>
<text x="32.6" y="60" transform="rotate(-90 32.6 60)">0R/75R</text>
<text x="35.6" y="59.5" transform="rotate(-90 35.6 59.5)">0R/75R</text>
<text x="45.9" y="59" transform="rotate(-90 45.9 59)">0R/75R</text>
<text x="48.1" y="58.7" transform="rotate(-90 48.1 58.7)">0R/75R</text>
<text x="51.6" y="59.3" transform="rotate(-90 51.6 59.3)">0R/75R</text>
<text x="142.6" y="54.5" transform="rotate(-90 142.6 54.5)">L32</text>
<text x="150.2" y="54.5" transform="rotate(-90 150.2 54.5)">FB/120R/300MA</text>
<text x="154.6" y="55.2" transform="rotate(-90 154.6 55.2)">C103</text>
<text x="156.8" y="55.2" transform="rotate(-90 156.8 55.2)">100nF</text>
<text x="163.1" y="55.2" transform="rotate(-90 163.1 55.2)">R165</text>
<text x="165.3" y="55.2" transform="rotate(-90 165.3 55.2)">150R</text>
<text x="186.5" y="60" transform="rotate(-90 186.5 60)">Document Number</text>
<text x="192" y="60" transform="rotate(-90 192 60)">Friday, May 11, 2012</text>
<text x="188.4" y="65.6" transform="rotate(-90 188.4 65.6)">C</text>
<text x="109.9" y="72" transform="rotate(-90 109.9 72)">LINE_OUT_R</text>
<text x="111.8" y="72" transform="rotate(-90 111.8 72)">LINE_OUT_L</text>
<text x="115.5" y="71.6" transform="rotate(-90 115.5 71.6)">TV_BLUE</text>
<text x="117.3" y="71.6" transform="rotate(-90 117.3 71.6)">TV_GREEN</text>
<text x="119.1" y="71.6" transform="rotate(-90 119.1 71.6)">TV_RED</text>
<text x="121" y="71.4" transform="rotate(-90 121 71.4)">CVBSO</text>
<text x="124.7" y="69.2" transform="rotate(-90 124.7 69.2)">CVBS_RGB</text>
<text x="126.5" y="69.8" transform="rotate(-90 126.5 69.8)">TV-8</text>
<text x="155.1" y="69" transform="rotate(-90 155.1 69)">R164</text>
<text x="162.7" y="69" transform="rotate(-90 162.7 69)">150R</text>
<text x="177.3" y="67.3" transform="rotate(-90 177.3 67.3)">ORG</text>
<text x="180.9" y="67.3" transform="rotate(-90 180.9 67.3)">Title</text>
<text x="186.5" y="67.3" transform="rotate(-90 186.5 67.3)">Size</text>
<text x="192" y="67.3" transform="rotate(-90 192 67.3)">Date:</text>
<text x="45.5" y="82.7" transform="rotate(-180 45.5 82.7)">NC/75R</text>
<text x="45.5" y="79" transform="rotate(-180 45.5 79)">NC/75R</text>
<text x="53.8" y="82.7" transform="rotate(-180 53.8 82.7)">ESD13</text>
<text x="53.8" y="79" transform="rotate(-180 53.8 79)">ESD12</text>
<text x="74.5" y="78.4" transform="rotate(-90 74.5 78.4)">CVBSO</text>
<text x="158.7" y="83.6" transform="rotate(-90 158.7 83.6)">SPDIF</text>
<text x="28.4" y="89.5" transform="rotate(-90 28.4 89.5)">PRO</text>
<text x="32" y="89.5" transform="rotate(-90 32 89.5)">YO</text>
<text x="35.7" y="89.5" transform="rotate(-90 35.7 89.5)">PBO</text>
<text x="45.5" y="86.4" transform="rotate(-180 45.5 86.4)">NC/75R</text>
<text x="53.8" y="86.4" transform="rotate(-180 53.8 86.4)">ESD11</text>
<text x="16.8" y="95.5" transform="rotate(-90 16.8 95.5)">2</text>
<text x="71.1" y="93.2" transform="rotate(-90 71.1 93.2)">EC25</text>
<text x="73.9" y="91.7" transform="rotate(-180 73.9 91.7)">+</text>
<text x="78.7" y="93.2" transform="rotate(-90 78.7 93.2)">100uF</text>
<text x="80.9" y="93.2" transform="rotate(-90 80.9 93.2)">CAP100A</text>
<text x="194" y="95.5" transform="rotate(-90 194 95.5)">2</text>
<text x="27.8" y="98.7" transform="rotate(-90 27.8 98.7)">0R/75R</text>
<text x="31.5" y="98.7" transform="rotate(-90 31.5 98.7)">0R/75R</text>
<text x="35.2" y="98.7" transform="rotate(-90 35.2 98.7)">0R/75R</text>
<text x="27.8" y="109.8" transform="rotate(-90 27.8 109.8)">R197</text>
<text x="31.5" y="109.8" transform="rotate(-90 31.5 109.8)">R159</text>
<text x="35.2" y="109.8" transform="rotate(-90 35.2 109.8)">R158</text>
<text x="74.5" y="109.8" transform="rotate(-90 74.5 109.8)">CVBS</text>
<text x="55.5" y="115.3" transform="rotate(-90 55.5 115.3)">C91 C106C111</text>
<text x="59.2" y="115.3" transform="rotate(-90 59.2 115.3)">62pF62pF62pF</text>
<text x="86.9" y="119.2" transform="rotate(-90 86.9 119.2)">Q24</text>
<text x="88.5" y="119.2" transform="rotate(-90 88.5 119.2)">2N3906</text>
<text x="28.4" y="122.7" transform="rotate(-90 28.4 122.7)">PR</text>
<text x="32" y="122.7" transform="rotate(-90 32 122.7)">Y</text>
<text x="35.7" y="122.7" transform="rotate(-90 35.7 122.7)">PB</text>
<text x="45" y="120.9" transform="rotate(-90 45 120.9)">PR</text>
<text x="48.7" y="120.9" transform="rotate(-90 48.7 120.9)">Y</text>
<text x="52.3" y="122.7" transform="rotate(-90 52.3 122.7)">PB</text>
<text x="79.5" y="125.3" transform="rotate(-90 79.5 125.3)">R207</text>
<text x="81.7" y="125.3" transform="rotate(-90 81.7 125.3)">NC</text>
<text x="181.7" y="125.3" transform="rotate(-90 181.7 125.3)">LINE_OUT_R</text>
<text x="189.1" y="125.2" transform="rotate(-90 189.1 125.2)">LINE_OUT_L</text>
<text x="86.9" y="131.9" transform="rotate(-90 86.9 131.9)">0R</text>
<text x="92.4" y="128.3" transform="rotate(-90 92.4 128.3)">C104</text>
<text x="96.1" y="128.3" transform="rotate(-90 96.1 128.3)">NC</text>
<text x="73.9" y="135.7" transform="rotate(-90 73.9 135.7)">150R</text>
<text x="25.2" y="143.6" transform="rotate(-90 25.2 143.6)">U7</text>
<text x="42.6" y="139.4" transform="rotate(-90 42.6 139.4)">SOIC08P</text>
<text x="43.3" y="143.5" transform="rotate(-90 43.3 143.5)">NC</text>
<text x="86.9" y="143" transform="rotate(-90 86.9 143)">R206</text>
<text x="92.4" y="143" transform="rotate(-90 92.4 143)">C142</text>
<text x="96.1" y="141.2" transform="rotate(-90 96.1 141.2)">NC</text>
<text x="121.8" y="142.7" transform="rotate(-90 121.8 142.7)">AV</text>
<text x="129.3" y="141.8" transform="rotate(-90 129.3 141.8)">R</text>
<text x="136.5" y="141.8" transform="rotate(-90 136.5 141.8)">L</text>
<text x="157" y="142.1" transform="rotate(-90 157 142.1)">Y</text>
<text x="164.3" y="142.7" transform="rotate(-90 164.3 142.7)">Pb</text>
<text x="171.8" y="142.7" transform="rotate(-90 171.8 142.7)">Pr</text>
<text x="45" y="148.6" transform="rotate(-90 45 148.6)">IDAC_OUT_R</text>
<text x="48.7" y="148.6" transform="rotate(-90 48.7 148.6)">IDAC_OUT_G</text>
<text x="52.3" y="148.6" transform="rotate(-90 52.3 148.6)">IDAC_OUT_B</text>
<text x="73.9" y="146.8" transform="rotate(-90 73.9 146.8)">R205</text>
<text x="116.3" y="147.9" transform="rotate(-90 116.3 147.9)">CN2</text>
<text x="178.7" y="147.7" transform="rotate(-90 178.7 147.7)">AV_6</text>
<text x="181.7" y="147.3" transform="rotate(-90 181.7 147.3)">AV-346XAABB</text>
<text x="16.8" y="151" transform="rotate(-90 16.8 151)">3</text>
<text x="90.5" y="152.3" transform="rotate(-90 90.5 152.3)">R181</text>
<text x="94.2" y="152.3" transform="rotate(-90 94.2 152.3)">2.7K</text>
<text x="194" y="151" transform="rotate(-90 194 151)">3</text>
<text x="50" y="161.5" transform="rotate(-90 50 161.5)">C139C140C141</text>
<text x="53.6" y="161.5" transform="rotate(-90 53.6 161.5)">62pF62pF62pF</text>
<text x="74.7" y="159.6" transform="rotate(-90 74.7 159.6)">VIDEO5V</text>
<text x="87.6" y="169.6" transform="rotate(-90 87.6 169.6)">IDAC_OUT_X</text>
<text x="172.6" y="172.9" transform="rotate(-90 172.6 172.9)">0R_DNS</text>
<text x="181.2" y="173.3" transform="rotate(-90 181.2 173.3)">0R</text>
<text x="39.6" y="174.4" transform="rotate(-90 39.6 174.4)">VIDEO5V</text>
<text x="92" y="179.9" transform="rotate(-90 92 179.9)">+</text>
<text x="114.1" y="179.4" transform="rotate(-90 114.1 179.4)">0R</text>
<text x="124.7" y="179.6" transform="rotate(-90 124.7 179.6)">0R</text>
<text x="172" y="179.2" transform="rotate(-90 172 179.2)">R4</text>
<text x="177.6" y="179.4" transform="rotate(-90 177.6 179.4)">R3</text>
<text x="177.8" y="174.4" transform="rotate(-90 177.8 174.4)">0R</text>
<text x="180.4" y="179.6" transform="rotate(-90 180.4 179.6)">R5</text>
<text x="186.1" y="179.8" transform="rotate(-90 186.1 179.8)">R10</text>
<text x="186.4" y="174.8" transform="rotate(-90 186.4 174.8)">0R_DNS</text>
<text x="28.5" y="180.7" transform="rotate(-90 28.5 180.7)">IDAC_OUT_R</text>
<text x="32.2" y="180.7" transform="rotate(-90 32.2 180.7)">IDAC_OUT_G</text>
<text x="35.9" y="180.7" transform="rotate(-90 35.9 180.7)">IDAC_OUT_B</text>
<text x="78.6" y="184.2" transform="rotate(-90 78.6 184.2)">VIDEO5V</text>
<text x="90" y="180.5" transform="rotate(-90 90 180.5)">C92</text>
<text x="95.5" y="180.5" transform="rotate(-90 95.5 180.5)">10uF</text>
<text x="97.4" y="180.5" transform="rotate(-90 97.4 180.5)">CAP4X7</text>
<text x="113.5" y="185.7" transform="rotate(-90 113.5 185.7)">R15</text>
<text x="121.3" y="181" transform="rotate(-90 121.3 181)">0R_DNS</text>
<text x="124" y="185.9" transform="rotate(-90 124 185.9)">R20</text>
<text x="135" y="182" transform="rotate(-90 135 182)">0R_DNS</text>
<text x="90" y="189.8" transform="rotate(-90 90 189.8)">L0603</text>
<text x="121.2" y="186" transform="rotate(-90 121.2 186)">R17</text>
<text x="134.8" y="187" transform="rotate(-90 134.8 187)">R19</text>
<text x="143" y="191.2" transform="rotate(-90 143 191.2)">0R</text>
<text x="173.2" y="191.6" transform="rotate(-90 173.2 191.6)">LINE_OUT_R</text>
<text x="177.9" y="191.4" transform="rotate(-90 177.9 191.4)">S_RED</text>
<text x="181.7" y="191.4" transform="rotate(-90 181.7 191.4)">CVBSO</text>
<text x="125.2" y="195.4" transform="rotate(-90 125.2 195.4)">LINE_OUT_L</text>
<text x="142.2" y="197.5" transform="rotate(-90 142.2 197.5)">R13</text>
<text x="147.9" y="197.7" transform="rotate(-90 147.9 197.7)">R14</text>
<text x="148.1" y="192.6" transform="rotate(-90 148.1 192.6)">0R_DNS</text>
<text x="16.8" y="206.3" transform="rotate(-90 16.8 206.3)">4</text>
<text x="34.2" y="205.4" transform="rotate(-90 34.2 205.4)">TV-8</text>
<text x="46.1" y="209.1" transform="rotate(-90 46.1 209.1)">12V</text>
<text x="46.1" y="204.4" transform="rotate(-90 46.1 204.4)">4:3AV</text>
<text x="48.3" y="209.1" transform="rotate(-90 48.3 209.1)">6V</text>
<text x="48.3" y="204.4" transform="rotate(-90 48.3 204.4)">16:9AV</text>
<text x="50.4" y="209.1" transform="rotate(-90 50.4 209.1)">0V</text>
<text x="50.4" y="204.4" transform="rotate(-90 50.4 204.4)">ABSENCE</text>
<text x="143.5" y="209.8" transform="rotate(-90 143.5 209.8)">LINE_OUT_R</text>
<text x="194" y="206.3" transform="rotate(-90 194 206.3)">4</text>
<text x="30" y="212.8" transform="rotate(-90 30 212.8)">R143</text>
<text x="31.8" y="212.8" transform="rotate(-90 31.8 212.8)">1K5</text>
<text x="44" y="212.8" transform="rotate(-90 44 212.8)">VCR ASPECT INFO:</text>
<text x="60.9" y="213" transform="rotate(-90 60.9 213)">Q11</text>
<text x="62.5" y="213" transform="rotate(-90 62.5 213)">2N3904</text>
<text x="99.7" y="212.7" transform="rotate(-90 99.7 212.7)">CVBS</text>
<text x="101.8" y="212.7" transform="rotate(-90 101.8 212.7)">RGB</text>
<text x="101.3" y="221.7" transform="rotate(-90 101.3 221.7)">CVBS_RGB</text>
<text x="31.1" y="223.9" transform="rotate(-90 31.1 223.9)">R145</text>
<text x="32.9" y="223.9" transform="rotate(-90 32.9 223.9)">1K5</text>
<text x="37.4" y="227.8" transform="rotate(-90 37.4 227.8)">Q10</text>
<text x="39" y="227.8" transform="rotate(-90 39 227.8)">2N3904</text>
<text x="97.5" y="224.8" transform="rotate(-90 97.5 224.8)">VCR RGB-INFO:</text>
<text x="99.7" y="224.8" transform="rotate(-90 99.7 224.8)">0 (0~0.4V)</text>
<text x="101.8" y="224.8" transform="rotate(-90 101.8 224.8)">1 (1~3V)</text>
<text x="84.1" y="231.3" transform="rotate(-90 84.1 231.3)">R157</text>
<text x="85.9" y="231.3" transform="rotate(-90 85.9 231.3)">150R</text>
<text x="93.3" y="231.4" transform="rotate(-90 93.3 231.4)">Q12</text>
<text x="95" y="231.4" transform="rotate(-90 95 231.4)">2N3904</text>
<text x="104.4" y="231.3" transform="rotate(-90 104.4 231.3)">R161</text>
<text x="106.3" y="231.3" transform="rotate(-90 106.3 231.3)">1K</text>
<text x="124.1" y="230.7" transform="rotate(-90 124.1 230.7)">CN4</text>
<text x="126.2" y="233.1" transform="rotate(-90 126.2 233.1)">NC</text>
<text x="75.9" y="235" transform="rotate(-90 75.9 235)">VCC5V_PD</text>
<text x="170.3" y="235.5" transform="rotate(-90 170.3 235.5)">SCART/23P</text>
<text x="132.8" y="243.3" transform="rotate(-90 132.8 243.3)">CVBSO</text>
<text x="138.3" y="243.3" transform="rotate(-90 138.3 243.3)">CVBS_RGB16</text>
<text x="140.2" y="244.9" transform="rotate(-90 140.2 244.9)">S</text>
<text x="140.2" y="243.9" transform="rotate(-90 140.2 243.9)">_RED</text>
<text x="147.6" y="243.3" transform="rotate(-90 147.6 243.3)">S_GREEN 11</text>
<text x="153.1" y="242.3" transform="rotate(-90 153.1 242.3)">TV-8</text>
<text x="154.9" y="242.3" transform="rotate(-90 154.9 242.3)">TV-7</text>
<text x="162.3" y="242.3" transform="rotate(-90 162.3 242.3)">LINE_OUT_3L</text>
<text x="168.2" y="244.1" transform="rotate(-90 168.2 244.1)">1</text>
<text x="36.7" y="246.6" transform="rotate(-90 36.7 246.6)">R146</text>
<text x="42.2" y="247.8" transform="rotate(-90 42.2 247.8)">1K5</text>
<text x="55.6" y="251.4" transform="rotate(-90 55.6 251.4)">R153</text>
<text x="57.5" y="251.4" transform="rotate(-90 57.5 251.4)">4K7</text>
<text x="65.6" y="248.3" transform="rotate(-90 65.6 248.3)">R154</text>
<text x="67.5" y="248.3" transform="rotate(-90 67.5 248.3)">4K7</text>
<text x="90.8" y="251.9" transform="rotate(-90 90.8 251.9)">R160</text>
<text x="92.5" y="251.9" transform="rotate(-90 92.5 251.9)">150R</text>
<text x="168.2" y="246.6" transform="rotate(-90 168.2 246.6)">TV-</text>
<text x="32.2" y="256.4" transform="rotate(-90 32.2 256.4)">R142</text>
<text x="34" y="256.4" transform="rotate(-90 34 256.4)">4K7</text>
<text x="46.4" y="255" transform="rotate(-90 46.4 255)">VCC5V_PD</text>
<text x="84.1" y="255.6" transform="rotate(-90 84.1 255.6)">R156</text>
<text x="85.9" y="255.6" transform="rotate(-90 85.9 255.6)">4K7</text>
<text x="16.8" y="261.6" transform="rotate(-90 16.8 261.6)">5</text>
<text x="22.8" y="260" transform="rotate(-90 22.8 260)">VCC5V_PD</text>
<text x="75.9" y="259.3" transform="rotate(-90 75.9 259.3)">VCC5V_PD</text>
<text x="180.1" y="262.1" transform="rotate(-90 180.1 262.1)">0R</text>
<text x="194" y="261.6" transform="rotate(-90 194 261.6)">5</text>
<text x="179.3" y="268.3" transform="rotate(-90 179.3 268.3)">R12</text>
<text x="185" y="269.3" transform="rotate(-90 185 269.3)">R11</text>
<text x="185.3" y="264.3" transform="rotate(-90 185.3 264.3)">0R_DNS</text>
<text x="46.1" y="275.4" transform="rotate(-90 46.1 275.4)">1:DVB 16:9</text>
<text x="48.3" y="275.4" transform="rotate(-90 48.3 275.4)">0:DVB 4:3</text>
<text x="93.9" y="275" transform="rotate(-90 93.9 275)">RGB/CVBS</text>
<text x="38.5" y="276.8" transform="rotate(-90 38.5 276.8)">DVB_RATION</text>
<text x="61.4" y="276.6" transform="rotate(-90 61.4 276.6)">VCR_ABSENCE</text>
<text x="97.8" y="278.7" transform="rotate(-90 97.8 278.7)">1:CVBS ACTIVE</text>
<text x="99.6" y="278.7" transform="rotate(-90 99.6 278.7)">0:YPBPR ACTIVE</text>
<text x="132.8" y="277.4" transform="rotate(-90 132.8 277.4)">CVBSO</text>
<text x="138.3" y="277.4" transform="rotate(-90 138.3 277.4)">CVBS_RGB</text>
<text x="140.2" y="277.2" transform="rotate(-90 140.2 277.2)">S_RED</text>
<text x="147.6" y="277.4" transform="rotate(-90 147.6 277.4)">S_GREEN</text>
<text x="153.1" y="279.3" transform="rotate(-90 153.1 279.3)">TV-8</text>
<text x="154.9" y="277.4" transform="rotate(-90 154.9 277.4)">TV-7</text>
<text x="162.3" y="281.1" transform="rotate(-90 162.3 281.1)">LINE_OUT_L</text>
<text x="180.6" y="278.2" transform="rotate(-90 180.6 278.2)">TV-7</text>
<text x="39.5" y="290.3" transform="rotate(-90 39.5 290.3)">D</text>
<text x="83.4" y="290.3" transform="rotate(-90 83.4 290.3)">C</text>
<text x="127.2" y="290.3" transform="rotate(-90 127.2 290.3)">B</text>
<text x="171" y="290.3" transform="rotate(-90 171 290.3)">A</text>
</g>
<g font-size="1.3">
<text x="46.1" y="130.1" transform="rotate(-90 46.1 130.1)">220nH</text>
<text x="49.8" y="130.1" transform="rotate(-90 49.8 130.1)">220nH</text>
<text x="53.4" y="131.9" transform="rotate(-90 53.4 131.9)">220nH</text>
<text x="42.9" y="133.3" transform="rotate(-90 42.9 133.3)">L45</text>
<text x="46.1" y="135.7" transform="rotate(-90 46.1 135.7)">L46</text>
<text x="50.3" y="135.2" transform="rotate(-90 50.3 135.2)">L47</text>
<text x="86.1" y="189.8" transform="rotate(-90 86.1 189.8)">FB/120R/300MA</text>
<text x="88" y="189.8" transform="rotate(-90 88 189.8)">L30</text>
</g>
</svg>
